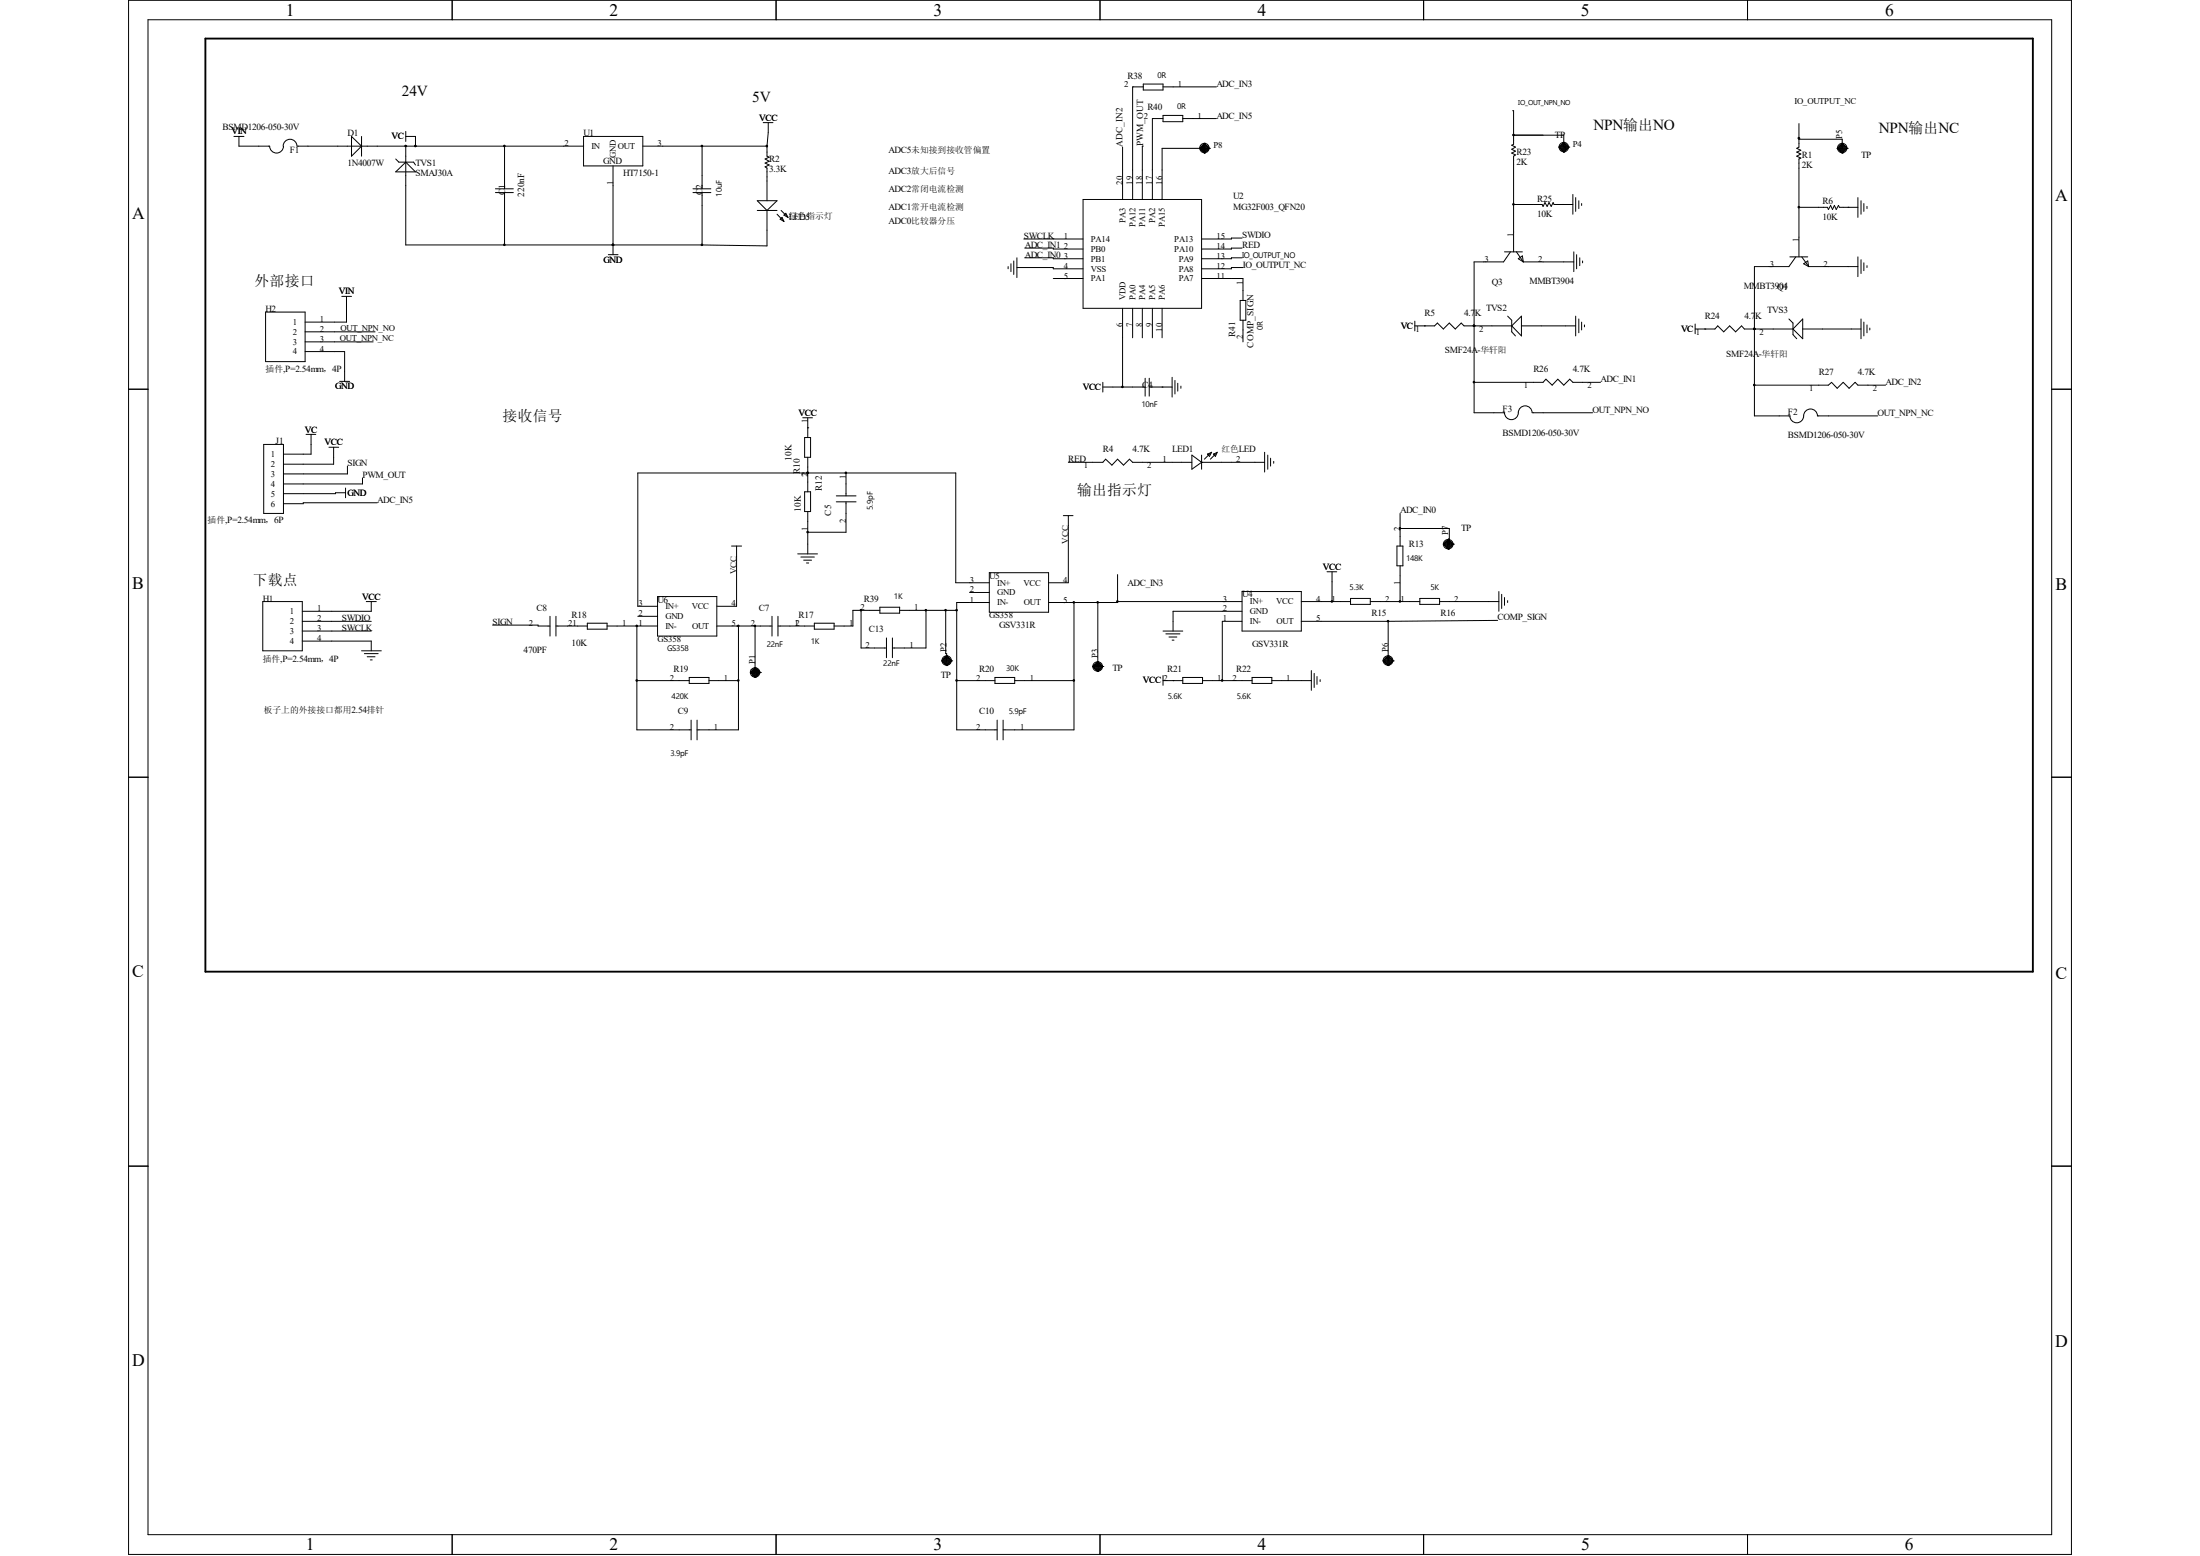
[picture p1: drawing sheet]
<svg xmlns="http://www.w3.org/2000/svg" width="297mm" height="210mm" viewBox="0 0 297 210" stroke-linecap="round" stroke-linejoin="round" font-family="sans-serif">
<g fill="none" stroke="#000" stroke-width=".14">
<path d="M17.4 0h262.3v209.8h-262.3zM20 2.7h257v204.4h-257zM31.6 18.4h1.3M32.3 18.4v1.3h4.1a.93 .93 0 0 0 .9 1 .93 .93 0 0 0 1-1M38.2 19.7a.93 .93 0 0 1 1-.9 .93 .93 0 0 1 .9 .9M40.1 19.7h38.7M47.5 18.4l1.3 1.3-1.3 1.4zM48.8 18.4v2.7M54.8 19.7h.1M54.8 17.7v1.4M54.8 19.7v13.4h40M54.8 18.4h1.3v1.3"/>
<path d="M56.1 19.7h.1M61 0v2.7M68.1 19.7v5.8M78.8 18.4h8v4h-8zM86.8 19.7h16.7M94.8 19.7v5.8M103 16.6h1.4M103.5 19.7v1.4l.3 .1-.5 .3 .5 .3-.5 .2 .5 .3-.5 .2 .2 .2v4.4M103.7 16.6v1.3l-.2 1.8M104.8 0v2.7M148.5 0v2.7M151.6 19.9v7"/>
<path d="M154.3 19.7h-.1v7.2M154.3 11.7h-1.4v15.2M154.3 11.3h2.7v.8h-2.7zM157 15.6h2.7v.8h-2.7zM157 16h-1.4v10.9M157 11.7h7.2M159.7 16h4.5M162.5 19.5h.2v1h-.2zM162.6 19.3h.1M162.6 19.3l.7 .7M162.6 19.3l-.6 .7M162.6 19.3v1.4"/>
<path d="M192.2 0v2.7M204.2 14.9h.1v4.6l-.2 .1 .5 .3-.5 .3 .5 .2-.5 .3 .5 .2-.3 .2v12.9M204.3 18.2h.1M204.3 18.2h6.8v2.3M210.5 19.9h.1M210.5 19.9l.6 .6M210.5 19.9h1.3M211 19.3v1.1h.2v-1.1h-.2M211.1 19.2h.1M211.1 19.2l.7 .7M211.1 19.2l-.6 .7M211.8 19.9h.1"/>
<path d="M211.8 19.9l-.7 .6M235.9 0v2.7M242.9 18.7h.1M242.9 16.7v3.2l-.3 .1 .5 .3-.5 .2 .5 .3-.5 .3 .5 .2-.2 .2v13.2M242.9 18.8h5.8v1.9M248.7 19.3h.1M248.7 19.3l-.7 .7M248.7 19.3l.7 .7M53.4 23.2l1.4-1.3 1.3 1.3zM53.4 21.5l.4 .4h2l.3 .4M66.9 26h2.4M66.9 25.5h2.4"/>
<path d="M68.1 26v7.1M82.1 34.4h1.3M82.8 33.1h.1M82.8 22.4v12M93.6 26h2.4M93.6 25.5h2.4M94.8 26v7.1M102.2 27.1h2.7l-1.4 1.3zM102.2 28.4h2.7M103.5 28.4v4.8l-8.7-.1M104.9 28.9l.9 1M105.3 29.6l.3-.3 .2 .6z"/>
<path d="M105.5 28.4l.9 .9M106.1 28.8l.3 .5-.6-.3zM136.1 36v.3M136.5 35.6v1.1M136.9 35.2v1.8M137.3 36.1h4.9v.2h4M137.3 34.8v2.7M138.2 32.3h8M138.3 33.5l7.9 .1M138.3 34.8l7.9 .1M142.2 37.6h4M146.2 26.9h16v14.7h-16z"/>
<path d="M162 20h.1M162 20l.6 .7M162.1 20.2h1.1v-.3h-1.1v.3M162.2 20.3h.8v-.6h-.8v.6M162.2 37.6h5.6v3M162.3 20.4h.6v-.8h-.6v.8M162.6 20.7h.1M163.3 20h.1M163.3 20h-6.4v6.9M163.3 20l-.7 .7M167.7 32.1h-1.5v.2h-4M167.7 33.5h-1.5v.1h-4"/>
<path d="M167.7 34.8h-1.5v.1h-4M167.8 36.1h-1.6v.2h-4M203.1 34h2.4M203.9 34l-.9 1.3h-4v20.4h4.1M204.3 27.6h3.9l.1 .3 .3-.6 .3 .6 .2-.6 .3 .6 .3-.6 .1 .3h2.5M204.7 34l1 1.3M205 34.9l.5-.4 .2 .8zM205.7 35.3h6.8M210.6 20h1.1v-.3h-1.1v.3M210.7 20.2h.8v-.6h-.8v.6M210.8 20.3h.6v-.8h-.5v.8M211 27.6h.1"/>
<path d="M211.1 20.5h.1M212.3 26.2v2.7M212.5 34v2.7M212.7 26.7v1.8M212.9 34.4v1.9M213.1 27.1v1.1M213.3 34.8v1.1M213.5 27.5v.2M213.7 35.2v.3M241.6 34.7h2.5M242.4 34.7l-.9 1.3h-4.6v20.1h4.7M242.9 28h3.8l.1 .3 .3-.6 .3 .6 .2-.6 .3 .6 .3-.6 .1 .3h2.5"/>
<path d="M243.2 34.7l1 1.3M243.5 35.6l.6-.4 .1 .8zM244.2 36h6.6M248 20h.1M248 20h1.4M248 20l.7 .7M248.2 20.2h1.1v-.3h-1.1v.3M248.3 20.3h.8v-.6h-.8v.6M248.4 20.4h.6v-.8h-.5v.8M248.5 20.5h.3v-1h-.2v1M248.7 20.7h.1M249.4 20h.1"/>
<path d="M249.4 20l-.7 .7M249.5 28h.1M250.8 26.7v2.6M250.8 34.7v2.6M251.2 27.1v1.8M251.2 35.1v1.8M251.6 27.5v1M251.6 35.5v1M252.1 27.9v.3M252.1 35.9v.2M17.4 52.5h2.6M35.6 60h2.7v9.3h-2.7z"/>
<path d="M35.9 42.1h5.3v6.7h-5.3zM41.2 44.8h9.4M41.2 46.1h9.2M41.2 47.5h5.3v4M41.3 58.6h1.3M42 58.6v2.7h-3.7M45.8 51.5h1.4M46.1 40h1.4M46.8 40v3.5h-5.6M108.4 56.4h1.3M108.6 59.1h.8v2.6h-.8zM109.1 57.7h.1"/>
<path d="M109.1 56.4v2.7M148.9 52.2h5.7M148.9 51.6v1.3M151.6 41.6v10.6M152.9 41.6v4M154.2 41.6v4M154.6 51.1v2.4M155.2 52.2h3M155.2 51.1v2.4M155.6 41.6v4M156.9 52.2h.1M156.9 41.6v4"/>
<path d="M158.2 50.9v2.7M158.6 51.4v1.8M159 51.7v1.1M159.4 52.1v.3M167.4 40.6h.8v2.6h-.8zM167.8 43.2v2.9M191 44h2.7l.4-.4 .8 .8 .8-.8 .8 .8 .8-.8 .4 .4h6.4M191 43.3v1.4M192.3 44h.1M199 44h.1M199 51.6h9.3l.4-.4 .8 .8 .8-.8 .8 .8 .8-.8 .4 .4h3.8M203.2 55.7a.91 .91 0 0 0 .9 1 .91 .91 0 0 0 .9-1 .93 .93 0 0 1 .9-.9 .93 .93 0 0 1 .9 .9"/>
<path d="M203.5 42.7l.6 .5v1.6l.5 .5M204.1 44l1.3-1.3v2.6zM205.4 44h7.3M206.9 55.7h8.1M212.7 42.7v2.6M213.1 43.1v1.8M213.5 43.5v1M213.9 43.9v.2M228.9 44.4h2.6l.4-.4 .8 .8 .8-.8 .8 .8 .8-.8 .4 .4h6.6M228.9 43.7v1.3M230.2 44.4h.1M236.9 44.4h.1"/>
<path d="M236.9 52h9.9l.5-.4 .7 .8 .8-.8 .8 .8 .8-.8 .4 .4h3.8M241.5 43.1l.6 .5v1.6l.5 .5M241.7 56.1a.91 .91 0 0 0 .9 1 .91 .91 0 0 0 .9-1 .93 .93 0 0 1 .9-.9 .93 .93 0 0 1 1 .9h8.1M243.4 43.1v2.6l-1.3-1.3zM243.4 44.4h7.8M251.2 43.1v2.6M251.6 43.5v1.8M252.1 43.9v1M252.4 44.3v.2M277 52.5h2.7M44.4 60.4h1.3M45 60.4v2.3h-6.7"/>
<path d="M46.7 66.5h-1.4v.1h-7M46.7 65.9v1.3M46.9 62.9v1.1h-8.6M48.9 64.5v.8h-10.6M50.9 67.9h-10v.1h-2.6M98.8 73.7h1.3M99.4 73.7v8.1h-2.6M107.7 74.8h2.7M108.1 75.2h1.8M108.5 75.6h1.1M108.6 66.4h.8v2.6h-.8zM108.9 76h.3"/>
<path d="M109.1 63.8h.1M109.1 61.7v4.7M109.1 69v5.8M112.9 66.9h2.7M112.9 67.7h2.7M114.2 63.8v3.1M114.2 67.7v4.1h-5.1M130.9 80h2.7M133.6 77.3h8v5.3h-8zM133.6 78.7h-4.6v-14.9h-42.9v18h2.7M143.6 69.6h1.3M144.2 62.4h4.7l.4-.4 .8 .8 .8-.8 .8 .8 .8-.8 .4 .4h8"/>
<path d="M144.2 69.6v9.1h-2.6M150.9 77.6v3.7h-9.3M160.9 61.4l1.3 1-1.3 .9zM162.2 62.4h.1M162.2 61.4v1.9M162.2 62.4h8.5M163 61.3h.1M163 61.3l.6-.3-.3 .6zM163.4 61.2l-.8 .8M163.8 61.3h.1M163.8 61.3l.5-.3-.2 .6zM164.2 61.2l-.8 .8"/>
<path d="M167.7 79.8h8v5.4h-8zM170.7 61v2.7M171.2 61.4v1.9M171.5 61.8v1.1M172 62.3v.2M179.2 77.2h1.3M179.8 77.2v4M188.6 73.7h.8v2.7h-.8zM189 69.3v4.4M189 76.4v4.8M189 71.3h6.7v2.7h-.3M194.9 73.4h.1"/>
<path d="M194.9 73.4l.6 .7M194.9 73.4h1.3M195 73.3v.3h1.1v-.3h-1.1M195.1 73.2v.5h.9v-.5h-.9M195.2 73v.8h.6v-.7h-.6M195.4 72.9h.3M195.4 72.9v1.1M195.5 74.1h.1M195.5 72.8h.1M195.5 72.8l-.6 .6M195.5 72.8l.7 .6M195.5 72.8v1.3"/>
<path d="M196.2 73.4h.1M196.2 73.4l-.7 .7M202.4 79.8v2.7M35.5 81.2h5.3v6.6h-5.3zM40.8 85.2h9.3M40.8 83.9h9.3M40.8 86.5h9.3v1.3M48.8 87.8h2.7M49.2 88.2h1.9M49.4 81.2h1.4M49.6 88.6h1M50 89.1h.2"/>
<path d="M50.1 81.2v1.3h-9.3M66.5 84.4h6.1v.1h1.7M74.3 83.2v2.7M75.1 84.5h4.2M75.1 83.2v2.7M79.3 84.1h2.7v.8h-2.7zM82 84.5h6.8M86 91.9h7M86 84.5v14h7.3M86.1 83.2h2.7M88.8 80.5h8v5.4h-8zM93 91.4h2.7v.8h-2.7z"/>
<path d="M93.3 97.2v2.7M94.1 97.2v2.7M95.7 91.9h4M96.8 84.5h7.4M99.7 84.5v14h-5.6M101.3 90.8h.1M101.3 90.8l.6 .6M101.3 90.8h1.4M101.4 90.9h1.1v-.3h-1.1v.3M101.6 90.5v.5h.8v-.5h-.8M101.7 90.3v.9h.5v-.8h-.5M101.8 90.2v1.1h.3v-1h-.3"/>
<path d="M101.9 91.4h.1M101.9 90.1h.1M101.9 90.1l-.6 .7M101.9 90.1l.8 .7M101.9 84.5v6.9M102.7 90.8h.1M102.7 90.8l-.8 .6M104.2 83.2v2.7M105 84.5h4.9M105 83.2v2.7M109.9 84.1h2.7v.8h-2.7zM116.2 82.4v5.1h3.5"/>
<path d="M118.8 82.4h-3.7v2.1h-2.5M118.8 82h2.7v.8h-2.7zM119.7 86.1v2.7M120.5 86.1v2.7M121.5 82.4h7.7M125 82.4v5.1h-4.5M127.2 89.2h.1M127.2 89.2l.6 .6M127.2 89.2h1.3M127.3 89.1h1.1v.2h-1.1M127.3 89v.3M127.4 88.9v.6h.8v-.6h-.8"/>
<path d="M127.6 88.7v.9h.5v-.8h-.5M127.7 88.6v1.1h.3v-1.1h-.3M127.7 82.4v5.8h.1v1.6M127.8 89.8h.1M127.8 88.5h.1M127.8 88.5l-.6 .7M127.8 88.5l.7 .7M128.5 89.2h.1M128.5 89.2l-.7 .6M129.2 91.9h5.1M133.6 81.3h-4.4v17.2h5.4M134.3 91.4h2.7v.8h-2.7z"/>
<path d="M134.6 97.2v2.7M135.4 97.2v2.7M137 91.9h8M145 81.3v17.2h-9.6M147.5 90h.1M147.5 90l.7 .6M147.5 90h1.4M147.7 89.8h1.1v.3h-1.1zM147.8 89.7h.8v.6h-.8zM147.9 90.4h.6v-.8h-.5v.8M148.1 89.5h.2v1h-.3M148.1 89.4v1.1"/>
<path d="M148.2 90.6h.1M148.2 89.3h.1M148.2 89.3l-.7 .7M148.2 89.3l.7 .7M148.2 81.3v9.3M148.9 90h.1M148.9 90l-.7 .6M150.9 81.2h16.8M157 91.9h2.7M157 85.2h2.7M157 91.2v1.3M157.4 85.6h1.9"/>
<path d="M157.8 86h1.1M158.2 86.4h.3M158.4 91.9h.1M159.7 91.4h2.6v.8h-2.6zM162.3 91.9h6.7M167.7 83.9h-2.7v8M167.7 82.5h-9.3v2.7M169 91.4h2.7v.8h-2.7zM171.7 91.9h5.3M175.7 83.9h11.7M175.7 81.2h6.6M177 90.5v2.7"/>
<path d="M177.4 90.9v1.9M177.8 91.3v1.1M178.2 91.7v.3M182.3 80.8h2.7v.8h-2.7zM185 81.2h6.7M186.7 89.2h.1M186.7 89.2h1.4M186.7 89.2l.7 .6M186.9 89v.3h1.1v-.2h-1.1M187 88.9v.6h.8v-.6h-.8M187.1 88.7v.9h.6v-.8h-.6M187.3 88.6h.2v1.1h-.3"/>
<path d="M187.3 88.6v1.1M187.4 89.8h.1M187.4 88.5h.1M187.4 88.5l-.7 .7M187.4 88.5l.7 .7M187.4 83.9v5.9M188.1 89.2h.1M188.1 89.2l-.7 .6M191.7 80.8h2.7v.8h-2.7zM194.4 81.2h8M202.2 83.7l-14.8 .2M202.7 80.2v1.9"/>
<path d="M203.1 80.6v1.1M203.5 81.1v.2M17.4 104.9h2.6M277 104.9h2.7M17.4 157.4h2.6M277 157.4h2.7M61 207.1v2.7M104.8 207.1v2.7M148.5 207.1v2.7M192.2 207.1v2.7M235.9 207.1v2.7"/>
<circle cx="162.6" cy="20" r=".64"/>
<circle cx="211.1" cy="19.9" r=".64"/>
<circle cx="248.7" cy="20" r=".64"/>
<circle cx="195.5" cy="73.5" r=".65"/>
<circle cx="101.9" cy="90.8" r=".64"/>
<circle cx="127.8" cy="89.2" r=".64"/>
<circle cx="148.2" cy="90" r=".65"/>
<circle cx="187.4" cy="89.2" r=".65"/>
</g>
<path d="M27.7 5.2h246.7v125.9h-246.7z" fill="none" stroke="#000" stroke-width=".25"/>
<g fill="#000" stroke="#000" stroke-width=".14">
<circle cx="54.8" cy="19.7" r=".11"/>
<circle cx="56.1" cy="19.7" r=".11"/>
<circle cx="68.1" cy="19.7" r=".11"/>
<circle cx="94.8" cy="19.7" r=".11"/>
<circle cx="103.5" cy="19.7" r=".11"/>
<circle cx="204.3" cy="18.2" r=".11"/>
<circle cx="242.8" cy="18.6" r=".11"/>
<circle cx="68.1" cy="33" r=".11"/>
<circle cx="82.7" cy="33" r=".11"/>
<circle cx="94.8" cy="33" r=".11"/>
<circle cx="204.3" cy="27.6" r=".11"/>
<circle cx="242.8" cy="28" r=".11"/>
<circle cx="151.5" cy="52.2" r=".11"/>
<circle cx="199" cy="51.6" r=".11"/>
<circle cx="199" cy="44" r=".11"/>
<circle cx="236.8" cy="52" r=".11"/>
<circle cx="236.8" cy="44.4" r=".11"/>
<circle cx="109" cy="71.8" r=".11"/>
<circle cx="109" cy="63.8" r=".11"/>
<circle cx="114.2" cy="63.8" r=".11"/>
<circle cx="189" cy="71.3" r=".11"/>
<circle cx="86" cy="91.8" r=".11"/>
<circle cx="86" cy="84.5" r=".11"/>
<circle cx="99.7" cy="91.8" r=".11"/>
<circle cx="99.7" cy="84.5" r=".11"/>
<circle cx="101.9" cy="84.5" r=".11"/>
<circle cx="116.2" cy="82.4" r=".11"/>
<circle cx="125" cy="82.4" r=".11"/>
<circle cx="127.7" cy="82.4" r=".11"/>
<circle cx="129.1" cy="82.4" r=".11"/>
<circle cx="129.1" cy="91.8" r=".11"/>
<circle cx="145" cy="91.8" r=".11"/>
<circle cx="145" cy="81.3" r=".11"/>
<circle cx="148.2" cy="81.3" r=".11"/>
<circle cx="150.9" cy="81.2" r=".11"/>
<circle cx="165" cy="91.8" r=".11"/>
<circle cx="179.8" cy="81.2" r=".11"/>
<circle cx="187.4" cy="83.8" r=".11"/>
<circle cx="189" cy="81.2" r=".11"/>
</g>
<g font-size="2.4">
<text x="38.6" y="2.2">1</text>
<text x="82.3" y="2.2">2</text>
<text x="126" y="2.2">3</text>
<text x="169.8" y="2.2">4</text>
<text x="213.4" y="2.2">5</text>
<text x="254.5" y="2.2">6</text>
<text x="17.8" y="29.6">A</text>
<text x="277.5" y="27.2">A</text>
<text x="17.9" y="79.5">B</text>
<text x="277.5" y="79.6">B</text>
<text x="17.9" y="131.8">C</text>
<text x="277.5" y="132.1">C</text>
<text x="17.8" y="184.4">D</text>
<text x="277.5" y="181.8">D</text>
<text x="41.3" y="209.3">1</text>
<text x="82.3" y="209.3">2</text>
<text x="126" y="209.3">3</text>
<text x="169.8" y="209.3">4</text>
<text x="213.4" y="209.3">5</text>
<text x="257.2" y="209.3">6</text>
</g>
<g font-size="2.1">
<text x="54.3" y="12.9">24V</text>
<text x="101.6" y="13.8">5V</text>
<text x="215.1" y="17.6">NPN输出NO</text>
<text x="253.7" y="18">NPN输出NC</text>
</g>
<g font-size="2">
<text x="34.4" y="38.7">外部接口</text>
<text x="67.9" y="56.8">接收信号</text>
<text x="145.4" y="66.8">输出指示灯</text>
<text x="34.1" y="78.9">下载点</text>
</g>
<g font-size="1.3">
<text x="152.2" y="10.6">R38</text>
<text x="164.2" y="11.7">ADC_IN3</text>
<text x="30.1" y="17.5">BSMD1206-050-30V</text>
<text x="102.5" y="16.3">VCC</text>
<text x="154.9" y="14.9">R40</text>
<text x="164.2" y="16">ADC_IN5</text>
<text x="31.2" y="18.1">VIN</text>
<text x="39.1" y="20.7">F1</text>
<text x="46.9" y="18.4">D1</text>
<text x="46.9" y="22.4">1N4007W</text>
<text x="52.9" y="18.8">VC</text>
<text x="56.1" y="22.4">TVS1</text>
<text x="56.1" y="23.7">SMAJ30A</text>
<text x="78.8" y="18.4">U1</text>
<text x="81.4" y="22.1">GND</text>
<text x="84.1" y="23.7">HT7150-1</text>
<text x="103.8" y="21.9">R2</text>
<text x="103.8" y="23.2">3.3K</text>
<text x="120" y="23.5">ADC3放大后信号</text>
<text x="120" y="20.7">ADC5未知接到接收管偏置</text>
<text x="151.6" y="19.9" transform="rotate(-90 151.6 19.9)">ADC_IN2</text>
<text x="154.3" y="19.7" transform="rotate(-90 154.3 19.7)">PWM_OUT</text>
<text x="204.7" y="21">R23</text>
<text x="204.7" y="22.3">2K</text>
<text x="209.9" y="18.6">TP</text>
<text x="243.2" y="21.3">R1</text>
<text x="243.2" y="22.7">2K</text>
<text x="251.2" y="21.3">TP</text>
<text x="68.2" y="26.4" transform="rotate(-90 68.2 26.4)">C1</text>
<text x="70.8" y="26.5" transform="rotate(-90 70.8 26.5)">220nF</text>
<text x="94.8" y="26.4" transform="rotate(-90 94.8 26.4)">C2</text>
<text x="106.5" y="29.7">LED5</text>
<text x="120" y="28.3">ADC1常开电流检测</text>
<text x="120" y="25.9">ADC2常闭电流检测</text>
<text x="166.5" y="26.9">U2</text>
<text x="166.5" y="28.3">MG32F003_QFN20</text>
<text x="207.5" y="27.2">R25</text>
<text x="207.5" y="29.3">10K</text>
<text x="246" y="27.6">R6</text>
<text x="246" y="29.8">10K</text>
<text x="81.5" y="35.5">GND</text>
<text x="120" y="30.3">ADC0比较器分压</text>
<text x="138.2" y="32.3">SWCLK</text>
<text x="138.3" y="34.8">ADC_IN0</text>
<text x="138.3" y="33.5">ADC_IN1</text>
<text x="167.7" y="32.1">SWDIO</text>
<text x="167.7" y="33.5">RED</text>
<text x="45.8" y="39.7">VIN</text>
<text x="167.8" y="36.1">IO_OUTPUT_NC</text>
<text x="200.6" y="41.9">TVS2</text>
<text x="201.4" y="38.5">Q3</text>
<text x="206.5" y="38.3">MMBT3904</text>
<text x="235.4" y="39.1">MMBT3904</text>
<text x="239.9" y="39.2">Q1</text>
<text x="35.9" y="42.1">H2</text>
<text x="166.7" y="45.5" transform="rotate(-90 166.7 45.5)">R41</text>
<text x="169.2" y="46.9" transform="rotate(-90 169.2 46.9)">COMP_SIGN</text>
<text x="189.1" y="44.4">VC</text>
<text x="192.3" y="42.7">R5</text>
<text x="195.1" y="47.7">SMF24A-华轩阳</text>
<text x="197.7" y="42.7">4.7K</text>
<text x="226.9" y="44.8">VC</text>
<text x="230.2" y="43.1">R24</text>
<text x="235.5" y="43.1">4.7K</text>
<text x="238.6" y="42.3">TVS3</text>
<text x="45.3" y="52.5">GND</text>
<text x="146.2" y="52.6">VCC</text>
<text x="154.2" y="52.4">C4</text>
<text x="207" y="50.2">R26</text>
<text x="212.3" y="50.2">4.7K</text>
<text x="216.1" y="51.6">ADC_IN1</text>
<text x="233" y="48.1">SMF24A-华轩阳</text>
<text x="245.5" y="50.6">R27</text>
<text x="250.8" y="50.6">4.7K</text>
<text x="254.6" y="52">ADC_IN2</text>
<text x="37.2" y="60">J1</text>
<text x="41.1" y="58.4">VC</text>
<text x="107.8" y="56.1">VCC</text>
<text x="202.9" y="55.6">F3</text>
<text x="202.9" y="58.8">BSMD1206-050-30V</text>
<text x="215" y="55.7">OUT_NPN_NO</text>
<text x="241.4" y="56">F2</text>
<text x="241.4" y="59.2">BSMD1206-050-30V</text>
<text x="253.5" y="56.1">OUT_NPN_NC</text>
<text x="43.8" y="60.1">VCC</text>
<text x="46.9" y="62.9">SIGN</text>
<text x="48.9" y="64.5">PWM_OUT</text>
<text x="106.8" y="62.2" transform="rotate(-90 106.8 62.2)">10K</text>
<text x="108" y="64" transform="rotate(-90 108 64)">R10</text>
<text x="144.2" y="62.4">RED</text>
<text x="148.9" y="61">R4</text>
<text x="152.9" y="61">4.7K</text>
<text x="158.2" y="61">LED1</text>
<text x="46.9" y="66.9">GND</text>
<text x="50.9" y="67.9">ADC_IN5</text>
<text x="108.1" y="69" transform="rotate(-90 108.1 69)">10K</text>
<text x="111" y="66.3" transform="rotate(-90 111 66.3)">R12</text>
<text x="112.2" y="69.6" transform="rotate(-90 112.2 69.6)">C5</text>
<text x="189" y="69.3">ADC_IN0</text>
<text x="197.3" y="71.7">TP</text>
<text x="178.6" y="76.9">VCC</text>
<text x="190.2" y="73.9">R13</text>
<text x="35.5" y="81.2">H1</text>
<text x="46.1" y="83.9">SWDIO</text>
<text x="48.9" y="80.9">VCC</text>
<text x="72.4" y="82.4">C8</text>
<text x="77.2" y="83.4">R18</text>
<text x="88.8" y="81.3">U6</text>
<text x="102.4" y="82.4">C7</text>
<text x="107.8" y="83.4">R17</text>
<text x="116.6" y="81.2">R39</text>
<text x="133.6" y="78.1">U5</text>
<text x="152.2" y="79">ADC_IN3</text>
<text x="167.7" y="80.6">U4</text>
<text x="185.2" y="83.1">R15</text>
<text x="194.5" y="83.1">R16</text>
<text x="202.2" y="83.7">COMP_SIGN</text>
<text x="46.1" y="85.2">SWCLK</text>
<text x="66.5" y="84.4">SIGN</text>
<text x="70.7" y="88.1">470PF</text>
<text x="77.2" y="87.2">10K</text>
<text x="117.3" y="85.3">C13</text>
<text x="134.9" y="84.8">GSV331R</text>
<text x="169" y="87.3">GSV331R</text>
<text x="90.9" y="90.7">R19</text>
<text x="101.3" y="91.2">TP</text>
<text x="127" y="91.6">TP</text>
<text x="132.2" y="90.7">R20</text>
<text x="150.2" y="90.5">TP</text>
<text x="154.3" y="92.2">VCC</text>
<text x="157.6" y="90.7">R21</text>
<text x="166.9" y="90.7">R22</text>
<text x="91.5" y="96.4">C9</text>
<text x="132.2" y="96.4">C10</text>
</g>
<g font-size="1.2">
<text x="151.8" y="11.7">2</text>
<text x="159" y="11.7">1</text>
<text x="154.4" y="16">2</text>
<text x="161.7" y="16">1</text>
<text x="242.3" y="14">IO_OUTPUT_NC</text>
<text x="76.2" y="19.7">2</text>
<text x="79.8" y="20.1">IN</text>
<text x="83.1" y="21.3" transform="rotate(-90 83.1 21.3)">GND</text>
<text x="83.4" y="20.1">OUT</text>
<text x="88.8" y="19.7">3</text>
<text x="163.8" y="20">P8</text>
<text x="212.3" y="19.9">P4</text>
<text x="248.7" y="18.8" transform="rotate(-90 248.7 18.8)">P5</text>
<text x="82.8" y="25" transform="rotate(-90 82.8 25)">1</text>
<text x="106.5" y="29.6">绿色指示灯</text>
<text x="151.5" y="24.9" transform="rotate(-90 151.5 24.9)">20</text>
<text x="152.9" y="24.9" transform="rotate(-90 152.9 24.9)">19</text>
<text x="154.2" y="24.9" transform="rotate(-90 154.2 24.9)">18</text>
<text x="155.6" y="24.9" transform="rotate(-90 155.6 24.9)">17</text>
<text x="156.9" y="24.9" transform="rotate(-90 156.9 24.9)">16</text>
<text x="143.6" y="32.3">1</text>
<text x="143.6" y="33.6">2</text>
<text x="143.6" y="34.9">3</text>
<text x="147.3" y="32.6">PA14</text>
<text x="147.3" y="34">PB0</text>
<text x="147.3" y="35.3">PB1</text>
<text x="151.9" y="30.1" transform="rotate(-90 151.9 30.1)">PA3</text>
<text x="153.3" y="30.7" transform="rotate(-90 153.3 30.7)">PA12</text>
<text x="154.6" y="30.7" transform="rotate(-90 154.6 30.7)">PA11</text>
<text x="156" y="30.1" transform="rotate(-90 156 30.1)">PA2</text>
<text x="157.3" y="30.7" transform="rotate(-90 157.3 30.7)">PA15</text>
<text x="158.5" y="34">PA10</text>
<text x="158.5" y="32.6">PA13</text>
<text x="159.1" y="35.3">PA9</text>
<text x="164.2" y="34.9">13</text>
<text x="164.2" y="33.6">14</text>
<text x="164.2" y="32.3">15</text>
<text x="200.4" y="35.3">3</text>
<text x="204.3" y="32" transform="rotate(-90 204.3 32)">1</text>
<text x="207.6" y="35.3">2</text>
<text x="238.9" y="36">3</text>
<text x="242.9" y="32.7" transform="rotate(-90 242.9 32.7)">1</text>
<text x="246.2" y="36">2</text>
<text x="143.6" y="36.3">4</text>
<text x="143.6" y="37.6">5</text>
<text x="147.3" y="36.7">VSS</text>
<text x="147.3" y="38">PA1</text>
<text x="151.9" y="40.6" transform="rotate(-90 151.9 40.6)">VDD</text>
<text x="153.3" y="40.6" transform="rotate(-90 153.3 40.6)">PA0</text>
<text x="154.6" y="40.6" transform="rotate(-90 154.6 40.6)">PA4</text>
<text x="156" y="40.6" transform="rotate(-90 156 40.6)">PA5</text>
<text x="157.3" y="40.6" transform="rotate(-90 157.3 40.6)">PA6</text>
<text x="159.1" y="38">PA7</text>
<text x="159.1" y="36.7">PA8</text>
<text x="164.2" y="37.6">11</text>
<text x="164.2" y="36.3">12</text>
<text x="167.8" y="38.5" transform="rotate(-90 167.8 38.5)">1</text>
<text x="39.5" y="43.9">1</text>
<text x="39.5" y="45.2">2</text>
<text x="39.5" y="46.5">3</text>
<text x="39.5" y="47.8">4</text>
<text x="43.2" y="43.5">1</text>
<text x="43.2" y="44.8">2</text>
<text x="43.2" y="46.1">3</text>
<text x="43.2" y="47.5">4</text>
<text x="45.9" y="46">OUT_NPN_NC</text>
<text x="46" y="44.7">OUT_NPN_NO</text>
<text x="151.5" y="44.2" transform="rotate(-90 151.5 44.2)">6</text>
<text x="152.9" y="44.2" transform="rotate(-90 152.9 44.2)">7</text>
<text x="154.2" y="44.2" transform="rotate(-90 154.2 44.2)">8</text>
<text x="155.6" y="44.2" transform="rotate(-90 155.6 44.2)">9</text>
<text x="156.9" y="44.8" transform="rotate(-90 156.9 44.8)">10</text>
<text x="167.8" y="45.8" transform="rotate(-90 167.8 45.8)">2</text>
<text x="191.1" y="44.8">1</text>
<text x="199.7" y="44.8">2</text>
<text x="228.9" y="45.2">1</text>
<text x="237.5" y="45.2">2</text>
<text x="35.9" y="50.2">插件,P=2.54mm，4P</text>
<text x="205.7" y="52.4">1</text>
<text x="214.3" y="52.4">2</text>
<text x="244.3" y="52.8">1</text>
<text x="252.9" y="52.8">2</text>
<text x="109" y="57.1" transform="rotate(-90 109 57.1)">1</text>
<text x="36.6" y="61.7">1</text>
<text x="36.6" y="63">2</text>
<text x="36.6" y="64.3">3</text>
<text x="36.6" y="65.7">4</text>
<text x="109" y="64.4" transform="rotate(-90 109 64.4)">2</text>
<text x="114.2" y="64.6" transform="rotate(-90 114.2 64.6)">1</text>
<text x="146.3" y="63.2">1</text>
<text x="154.9" y="63.2">2</text>
<text x="156.9" y="62.4">1</text>
<text x="164.9" y="61">红色LED</text>
<text x="166.9" y="62.4">2</text>
<text x="28" y="70.7">插件,P=2.54mm，6P</text>
<text x="36.6" y="67">5</text>
<text x="36.6" y="68.4">6</text>
<text x="109" y="71.6" transform="rotate(-90 109 71.6)">1</text>
<text x="114.2" y="70.6" transform="rotate(-90 114.2 70.6)">2</text>
<text x="189" y="71.7" transform="rotate(-90 189 71.7)">2</text>
<text x="99.4" y="77.5" transform="rotate(-90 99.4 77.5)">VCC</text>
<text x="144.2" y="73.4" transform="rotate(-90 144.2 73.4)">VCC</text>
<text x="195.5" y="72.2" transform="rotate(-90 195.5 72.2)">P7</text>
<text x="39.1" y="82.9">1</text>
<text x="42.8" y="82.5">1</text>
<text x="42.8" y="83.9">2</text>
<text x="86.2" y="83.2">2</text>
<text x="86.2" y="81.8">3</text>
<text x="89.8" y="83.6">GND</text>
<text x="89.8" y="82.2">IN+</text>
<text x="93.4" y="82.2">VCC</text>
<text x="98.8" y="81.8">4</text>
<text x="116.2" y="82.4">2</text>
<text x="123.4" y="82.4">1</text>
<text x="130.9" y="81.3">1</text>
<text x="130.9" y="80">2</text>
<text x="130.9" y="78.7">3</text>
<text x="133.6" y="83.4">GS358</text>
<text x="134.6" y="81.7">IN-</text>
<text x="134.6" y="80.3">GND</text>
<text x="134.6" y="79">IN+</text>
<text x="138.2" y="79">VCC</text>
<text x="138.2" y="81.7">OUT</text>
<text x="143.6" y="78.7">4</text>
<text x="143.6" y="81.3">5</text>
<text x="165.1" y="83.9">1</text>
<text x="165.1" y="82.5">2</text>
<text x="165.1" y="81.2">3</text>
<text x="168.7" y="82.9">GND</text>
<text x="168.7" y="81.6">IN+</text>
<text x="172.3" y="81.6">VCC</text>
<text x="177.7" y="81.2">4</text>
<text x="177.7" y="83.9">5</text>
<text x="179.7" y="81.2">1</text>
<text x="187" y="81.2">2</text>
<text x="189" y="79" transform="rotate(-90 189 79)">1</text>
<text x="189.1" y="81.2">1</text>
<text x="196.3" y="81.2">2</text>
<text x="35.5" y="89.3">插件,P=2.54mm，4P</text>
<text x="39.1" y="84.2">2</text>
<text x="39.1" y="85.6">3</text>
<text x="39.1" y="86.9">4</text>
<text x="42.8" y="85.2">3</text>
<text x="42.8" y="86.5">4</text>
<text x="71.4" y="84.5">2</text>
<text x="76.7" y="84.5">21</text>
<text x="84" y="84.5">1</text>
<text x="86.2" y="84.5">1</text>
<text x="88.8" y="86.7">GS358</text>
<text x="89.8" y="84.9">IN-</text>
<text x="93.4" y="84.9">OUT</text>
<text x="98.8" y="84.5">5</text>
<text x="101.3" y="84.5">2</text>
<text x="101.9" y="89.6" transform="rotate(-90 101.9 89.6)">P1</text>
<text x="107.3" y="84.5">12</text>
<text x="114.6" y="84.5">1</text>
<text x="116.8" y="87.5">2</text>
<text x="122.8" y="87.5">1</text>
<text x="127.8" y="88" transform="rotate(-90 127.8 88)">P2</text>
<text x="148.2" y="88.8" transform="rotate(-90 148.2 88.8)">P3</text>
<text x="168.7" y="84.2">IN-</text>
<text x="172.3" y="84.2">OUT</text>
<text x="187.4" y="88" transform="rotate(-90 187.4 88)">P6</text>
<text x="90.4" y="91.9">2</text>
<text x="97.7" y="91.9">1</text>
<text x="131.8" y="91.9">2</text>
<text x="139" y="91.9">1</text>
<text x="157.1" y="91.9">2</text>
<text x="164.3" y="91.9">1</text>
<text x="166.4" y="91.9">2</text>
<text x="173.7" y="91.9">1</text>
<text x="35.6" y="96.2">板子上的外接接口都用2.54排针</text>
<text x="90.4" y="98.5">2</text>
<text x="96.4" y="98.5">1</text>
<text x="131.8" y="98.5">2</text>
<text x="137.7" y="98.5">1</text>
</g>
<g font-size="1.1">
<text x="156.3" y="10.6">0R</text>
<text x="158.9" y="14.7">0R</text>
<text x="97.5" y="26.5" transform="rotate(-90 97.5 26.5)">10uF</text>
<text x="167.7" y="34.8">IO_OUTPUT_NO</text>
<text x="170.5" y="44.6" transform="rotate(-90 170.5 44.6)">0R</text>
<text x="154.1" y="54.9">10nF</text>
<text x="117.8" y="68.9" transform="rotate(-90 117.8 68.9)">5.9pF</text>
<text x="189.8" y="75.8">148K</text>
<text x="120.7" y="80.8">1K</text>
<text x="182.2" y="79.6">5.3K</text>
<text x="193.1" y="79.6">5K</text>
<text x="90.1" y="87.9">GS358</text>
<text x="103.5" y="87.4">22nF</text>
<text x="109.5" y="87">1K</text>
<text x="119.3" y="89.9">22nF</text>
<text x="90.7" y="94.4">420K</text>
<text x="135.8" y="90.6">30K</text>
<text x="157.6" y="94.4">5.6K</text>
<text x="167" y="94.4">5.6K</text>
<text x="136.2" y="96.3">5.9pF</text>
<text x="90.5" y="102">3.9pF</text>
</g>
<text font-size="1" x="205" y="14.1">IO_OUT_NPN_NO</text>
</svg>
